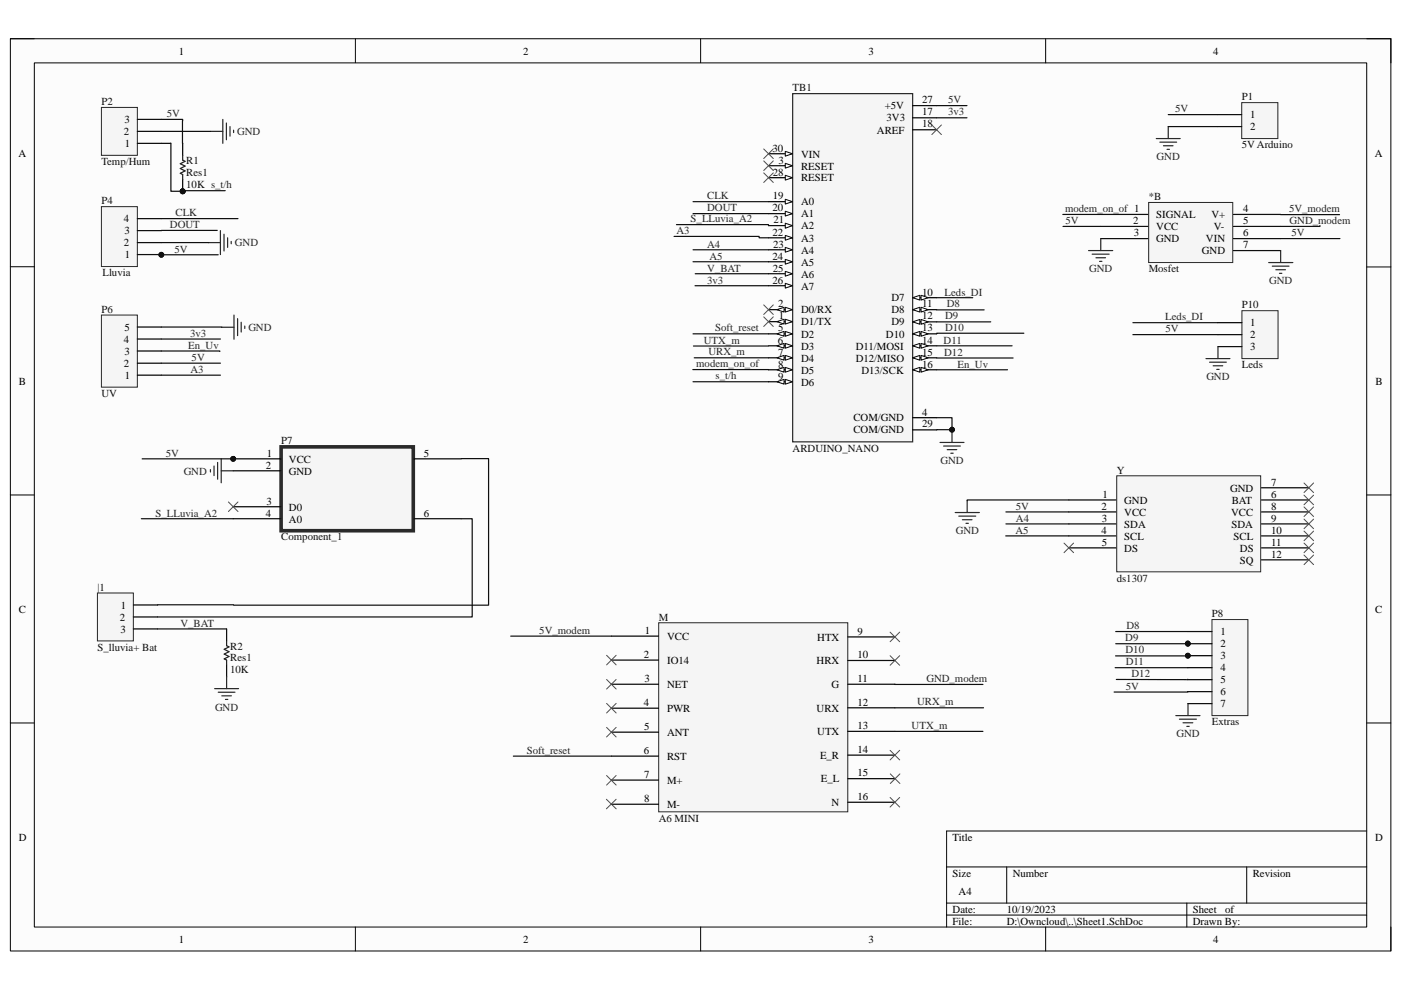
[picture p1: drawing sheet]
<svg xmlns="http://www.w3.org/2000/svg" width="297mm" height="210mm" viewBox="0 0 297 210" stroke-linecap="round" stroke-linejoin="round" font-family="sans-serif">
<path d="M2.2 8.2h292.7v193.4h-292.7z" fill-rule="evenodd" fill="#fcfcfc"/>
<path d="M2.2 8.2h292.7v193.4h-292.7z" fill="none" stroke="#000" stroke-width=".21"/>
<path d="M7.3 13.3h282.5v183.3h-282.5z" fill-rule="evenodd" fill="#fcfcfc"/>
<g fill="none" stroke="#000" stroke-width=".21">
<path d="M2.2 8.2h5.1M7.3 13.3h282.5v183.3h-282.5zM75.3 8.2v5.1M148.5 8.2v5.1M221.7 8.2v5.1M289.8 8.2h5.1v5.1M2.2 56.6h5.1M289.8 56.6h5.1M2.2 104.9h5.1M289.8 104.9h5.1M2.2 153.3h5.1M289.8 153.3h5.1"/>
<path d="M289.8 176.2h-89.1v20.4M75.3 196.6v5M148.5 196.6v5M200.7 183.8h89.1M200.7 191.5h89.1M200.7 194h89.1M213.4 183.8v7.7M221.7 196.6v5M251.6 191.5v5.1M264.3 183.8v7.7M294.9 196.6v5"/>
</g>
<path d="M168.1 19.9h25.4v73.8h-25.4z" fill-rule="evenodd" fill="#f5f5f5"/>
<path d="M168.1 19.9h25.4v73.8h-25.4z" fill="none" stroke="#262626" stroke-width=".25"/>
<path d="M162.9 32.6h5.1" fill="none" stroke="#000" stroke-width=".25"/>
<path d="M166.5 32.1l1.5 .5-1.5 .5z" fill="#fbfbfb"/>
<path d="M166.5 32.1l1.5 .5-1.5 .5z" fill="none" stroke="#000" stroke-width=".21"/>
<path d="M162.9 35.1h5.1" fill="none" stroke="#000" stroke-width=".25"/>
<path d="M166.5 34.6l1.5 .5-1.5 .5z" fill="#fbfbfb"/>
<path d="M166.5 34.6l1.5 .5-1.5 .5z" fill="none" stroke="#000" stroke-width=".21"/>
<path d="M162.9 37.7h5.1" fill="none" stroke="#000" stroke-width=".25"/>
<path d="M166.5 37.2l1.5 .5-1.5 .5z" fill="#fbfbfb"/>
<path d="M166.5 37.2l1.5 .5-1.5 .5z" fill="none" stroke="#000" stroke-width=".21"/>
<path d="M162.9 42.8h5.1" fill="none" stroke="#000" stroke-width=".25"/>
<path d="M166.5 42.2l1.5 .6-1.5 .5z" fill="#fbfbfb"/>
<path d="M166.5 42.2l1.5 .6-1.5 .5z" fill="none" stroke="#000" stroke-width=".21"/>
<path d="M162.9 45.3h5.1" fill="none" stroke="#000" stroke-width=".25"/>
<path d="M166.5 44.8l1.5 .5-1.5 .5z" fill="#fbfbfb"/>
<path d="M166.5 44.8l1.5 .5-1.5 .5z" fill="none" stroke="#000" stroke-width=".21"/>
<path d="M162.9 47.8h5.1" fill="none" stroke="#000" stroke-width=".25"/>
<path d="M166.5 47.3l1.5 .5-1.5 .6z" fill="#fbfbfb"/>
<path d="M166.5 47.3l1.5 .5-1.5 .6z" fill="none" stroke="#000" stroke-width=".21"/>
<path d="M162.9 50.4h5.1" fill="none" stroke="#000" stroke-width=".25"/>
<path d="M166.5 49.9l1.5 .5-1.5 .5z" fill="#fbfbfb"/>
<path d="M166.5 49.9l1.5 .5-1.5 .5z" fill="none" stroke="#000" stroke-width=".21"/>
<path d="M162.9 53h5.1" fill="none" stroke="#000" stroke-width=".25"/>
<path d="M166.5 52.5l1.5 .5-1.5 .5z" fill="#fbfbfb"/>
<path d="M166.5 52.5l1.5 .5-1.5 .5z" fill="none" stroke="#000" stroke-width=".21"/>
<path d="M162.9 55.5h5.1" fill="none" stroke="#000" stroke-width=".25"/>
<path d="M166.5 55l1.5 .5-1.5 .5z" fill="#fbfbfb"/>
<path d="M166.5 55l1.5 .5-1.5 .5z" fill="none" stroke="#000" stroke-width=".21"/>
<path d="M162.9 58h5.1" fill="none" stroke="#000" stroke-width=".25"/>
<path d="M166.5 57.5l1.5 .5-1.5 .5z" fill="#fbfbfb"/>
<path d="M166.5 57.5l1.5 .5-1.5 .5z" fill="none" stroke="#000" stroke-width=".21"/>
<path d="M162.9 60.6h5.1" fill="none" stroke="#000" stroke-width=".25"/>
<path d="M166.5 60.1l1.5 .5-1.5 .5z" fill="#fbfbfb"/>
<path d="M166.5 60.1l1.5 .5-1.5 .5z" fill="none" stroke="#000" stroke-width=".21"/>
<path d="M162.9 65.7h5.1" fill="none" stroke="#000" stroke-width=".25"/>
<path d="M166.5 65.2l1.5 .5-1.5 .5z" fill="#fbfbfb"/>
<path d="M166.5 65.2l1.5 .5-1.5 .5z" fill="none" stroke="#000" stroke-width=".21"/>
<path d="M164.7 65.7l1.5-.5v1z" fill="#fbfbfb"/>
<path d="M164.7 65.7l1.5-.5v1z" fill="none" stroke="#000" stroke-width=".21"/>
<path d="M162.9 68.2h5.1" fill="none" stroke="#000" stroke-width=".25"/>
<path d="M166.5 67.7l1.5 .5-1.5 .5z" fill="#fbfbfb"/>
<path d="M166.5 67.7l1.5 .5-1.5 .5z" fill="none" stroke="#000" stroke-width=".21"/>
<path d="M164.7 68.2l1.5-.5v1z" fill="#fbfbfb"/>
<path d="M164.7 68.2l1.5-.5v1z" fill="none" stroke="#000" stroke-width=".21"/>
<path d="M162.9 70.8h5.1" fill="none" stroke="#000" stroke-width=".25"/>
<path d="M166.5 70.3l1.5 .5-1.5 .5z" fill="#fbfbfb"/>
<path d="M166.5 70.3l1.5 .5-1.5 .5z" fill="none" stroke="#000" stroke-width=".21"/>
<path d="M164.7 70.8l1.5-.5v1z" fill="#fbfbfb"/>
<path d="M164.7 70.8l1.5-.5v1z" fill="none" stroke="#000" stroke-width=".21"/>
<path d="M162.9 73.3h5.1" fill="none" stroke="#000" stroke-width=".25"/>
<path d="M166.5 72.8l1.5 .5-1.5 .5z" fill="#fbfbfb"/>
<path d="M166.5 72.8l1.5 .5-1.5 .5z" fill="none" stroke="#000" stroke-width=".21"/>
<path d="M164.7 73.3l1.5-.5v1z" fill="#fbfbfb"/>
<path d="M164.7 73.3l1.5-.5v1z" fill="none" stroke="#000" stroke-width=".21"/>
<path d="M162.9 75.9h5.1" fill="none" stroke="#000" stroke-width=".25"/>
<path d="M166.5 75.4l1.5 .5-1.5 .5z" fill="#fbfbfb"/>
<path d="M166.5 75.4l1.5 .5-1.5 .5z" fill="none" stroke="#000" stroke-width=".21"/>
<path d="M164.7 75.9l1.5-.5v1z" fill="#fbfbfb"/>
<path d="M164.7 75.9l1.5-.5v1z" fill="none" stroke="#000" stroke-width=".21"/>
<path d="M162.9 78.4h5.1" fill="none" stroke="#000" stroke-width=".25"/>
<path d="M166.5 77.9l1.5 .5-1.5 .5z" fill="#fbfbfb"/>
<path d="M166.5 77.9l1.5 .5-1.5 .5z" fill="none" stroke="#000" stroke-width=".21"/>
<path d="M164.7 78.4l1.5-.5v1z" fill="#fbfbfb"/>
<path d="M164.7 78.4l1.5-.5v1z" fill="none" stroke="#000" stroke-width=".21"/>
<path d="M162.9 80.9h5.1" fill="none" stroke="#000" stroke-width=".25"/>
<path d="M166.5 80.4l1.5 .5-1.5 .5z" fill="#fbfbfb"/>
<path d="M166.5 80.4l1.5 .5-1.5 .5z" fill="none" stroke="#000" stroke-width=".21"/>
<path d="M164.7 80.9l1.5-.5v1z" fill="#fbfbfb"/>
<path d="M164.7 80.9l1.5-.5v1z" fill="none" stroke="#000" stroke-width=".21"/>
<path d="M193.5 22.4h5.1M193.5 25h5.1M193.5 27.5h5.1M193.5 63.1h5.1" fill="none" stroke="#000" stroke-width=".25"/>
<path d="M193.5 63.1l1.5-.5v1z" fill="#fbfbfb"/>
<path d="M193.5 63.1l1.5-.5v1z" fill="none" stroke="#000" stroke-width=".21"/>
<path d="M195.3 62.6l1.5 .5-1.5 .5z" fill="#fbfbfb"/>
<path d="M195.3 62.6l1.5 .5-1.5 .5z" fill="none" stroke="#000" stroke-width=".21"/>
<path d="M193.5 65.7h5.1" fill="none" stroke="#000" stroke-width=".25"/>
<path d="M193.5 65.7l1.5-.5v1z" fill="#fbfbfb"/>
<path d="M193.5 65.7l1.5-.5v1z" fill="none" stroke="#000" stroke-width=".21"/>
<path d="M195.3 65.2l1.5 .5-1.5 .5z" fill="#fbfbfb"/>
<path d="M195.3 65.2l1.5 .5-1.5 .5z" fill="none" stroke="#000" stroke-width=".21"/>
<path d="M193.5 68.2h5.1" fill="none" stroke="#000" stroke-width=".25"/>
<path d="M193.5 68.2l1.5-.5v1z" fill="#fbfbfb"/>
<path d="M193.5 68.2l1.5-.5v1z" fill="none" stroke="#000" stroke-width=".21"/>
<path d="M195.3 67.7l1.5 .5-1.5 .5z" fill="#fbfbfb"/>
<path d="M195.3 67.7l1.5 .5-1.5 .5z" fill="none" stroke="#000" stroke-width=".21"/>
<path d="M193.5 70.8h5.1" fill="none" stroke="#000" stroke-width=".25"/>
<path d="M193.5 70.8l1.5-.5v1z" fill="#fbfbfb"/>
<path d="M193.5 70.8l1.5-.5v1z" fill="none" stroke="#000" stroke-width=".21"/>
<path d="M195.3 70.3l1.5 .5-1.5 .5z" fill="#fbfbfb"/>
<path d="M195.3 70.3l1.5 .5-1.5 .5z" fill="none" stroke="#000" stroke-width=".21"/>
<path d="M193.5 73.3h5.1" fill="none" stroke="#000" stroke-width=".25"/>
<path d="M193.5 73.3l1.5-.5v1z" fill="#fbfbfb"/>
<path d="M193.5 73.3l1.5-.5v1z" fill="none" stroke="#000" stroke-width=".21"/>
<path d="M195.3 72.8l1.5 .5-1.5 .5z" fill="#fbfbfb"/>
<path d="M195.3 72.8l1.5 .5-1.5 .5z" fill="none" stroke="#000" stroke-width=".21"/>
<path d="M193.5 75.9h5.1" fill="none" stroke="#000" stroke-width=".25"/>
<path d="M193.5 75.9l1.5-.5v1z" fill="#fbfbfb"/>
<path d="M193.5 75.9l1.5-.5v1z" fill="none" stroke="#000" stroke-width=".21"/>
<path d="M195.3 75.4l1.5 .5-1.5 .5z" fill="#fbfbfb"/>
<path d="M195.3 75.4l1.5 .5-1.5 .5z" fill="none" stroke="#000" stroke-width=".21"/>
<path d="M193.5 78.4h5.1" fill="none" stroke="#000" stroke-width=".25"/>
<path d="M193.5 78.4l1.5-.5v1z" fill="#fbfbfb"/>
<path d="M193.5 78.4l1.5-.5v1z" fill="none" stroke="#000" stroke-width=".21"/>
<path d="M195.3 77.9l1.5 .5-1.5 .5z" fill="#fbfbfb"/>
<path d="M195.3 77.9l1.5 .5-1.5 .5z" fill="none" stroke="#000" stroke-width=".21"/>
<path d="M193.5 88.6h5.1M193.5 91.1h5.1" fill="none" stroke="#000" stroke-width=".25"/>
<path d="M21.5 22.8h7.6v10.1h-7.6z" fill-rule="evenodd" fill="#f5f5f5"/>
<path d="M21.5 22.8h7.6v10.1h-7.6z" fill="none" stroke="#262626" stroke-width=".21"/>
<path d="M29.1 30.4h5.1M29.1 27.9h5.1M29.1 25.3h5.1" fill="none" stroke="#000" stroke-width=".26"/>
<path d="M21.5 43.8h7.6v12.7h-7.6z" fill-rule="evenodd" fill="#f5f5f5"/>
<path d="M21.5 43.8h7.6v12.7h-7.6z" fill="none" stroke="#262626" stroke-width=".21"/>
<path d="M29.1 54h5.1M29.1 51.4h5.1M29.1 48.9h5.1M29.1 46.4h5.1" fill="none" stroke="#000" stroke-width=".26"/>
<path d="M21.5 66.8h7.6v15.3h-7.6z" fill-rule="evenodd" fill="#f5f5f5"/>
<path d="M21.5 66.8h7.6v15.3h-7.6z" fill="none" stroke="#262626" stroke-width=".21"/>
<path d="M29.1 79.5h5.1M29.1 77h5.1M29.1 74.4h5.1M29.1 71.9h5.1M29.1 69.3h5.1" fill="none" stroke="#000" stroke-width=".26"/>
<path d="M263.3 21.8h7.6v7.6h-7.6z" fill-rule="evenodd" fill="#f5f5f5"/>
<path d="M263.3 21.8h7.6v7.6h-7.6z" fill="none" stroke="#262626" stroke-width=".21"/>
<path d="M258.2 24.3h5.1M258.2 26.8h5.1" fill="none" stroke="#000" stroke-width=".25"/>
<circle cx="38.7" cy="40.6" r=".5" fill="#0e0e0e"/>
<circle cx="38.7" cy="40.6" r=".5" fill="none" stroke="#0e0e0e" stroke-width=".21"/>
<path d="M38.7 30.4v2.5M38.7 38v2.6" fill="none" stroke="#000" stroke-width=".26"/>
<circle cx="38.7" cy="40.6" r=".5" fill="#0e0e0e"/>
<circle cx="38.7" cy="40.6" r=".5" fill="none" stroke="#0e0e0e" stroke-width=".21"/>
<path d="M38.7 32.9v1.1l.5 .2-1 .5 1 .5-1 .5 1 .5-1 .5 .5 .3v1" fill="none" stroke="#1c1c1c" stroke-width=".26"/>
<path d="M161.9 34.1l2.1 2.1M161.9 36.7l2.1 2M161.9 31.6l2.1 2M164 34.1l-2.1 2.1M164 36.7l-2.1 2M164 31.6l-2.1 2M197.6 26.5l2 2M199.6 26.5l-2 2" fill="none" stroke="#4c4c4c" stroke-width=".21"/>
<path d="M245.1 29.4h5.1M245.9 30.1h3.6M246.7 30.9h2M247.4 31.7h.5M247.7 26.8v2.6M199.3 93.8h5.1M200.1 94.6h3.5M200.8 95.3h2.1M201.6 96.1h.5M201.8 91.3v2.5" fill="none" stroke="#262626" stroke-width=".25"/>
<path d="M44.7 27.9h2.5M47.2 25.3v5.1M48 26.1v3.5M48.8 26.8v2.1M49.5 27.6v.5M47 69.4h2.6M49.6 66.8v5.1M50.4 67.6v3.6M51.1 68.3v2.1M51.9 69.1v.5" fill="none" stroke="#262626" stroke-width=".26"/>
<path d="M263.3 65.9h7.7v10.1h-7.7z" fill-rule="evenodd" fill="#f5f5f5"/>
<path d="M263.3 65.9h7.7v10.1h-7.7z" fill="none" stroke="#262626" stroke-width=".21"/>
<path d="M258.2 68.4h5.1M258.2 71h5.1M258.2 73.5h5.1" fill="none" stroke="#000" stroke-width=".25"/>
<path d="M255.7 76h5.1M256.5 76.8h3.5M257.2 77.6h2M258 78.3h.5M258.2 73.5v2.5" fill="none" stroke="#262626" stroke-width=".25"/>
<path d="M161.9 67.2l2.1 2M161.9 64.6l2.1 2.1M164 67.2l-2.1 2M164 64.6l-2.1 2.1" fill="none" stroke="#4c4c4c" stroke-width=".21"/>
<circle cx="49.4" cy="97.3" r=".51" fill="#0e0e0e"/>
<circle cx="49.4" cy="97.3" r=".51" fill="none" stroke="#0e0e0e" stroke-width=".21"/>
<path d="M59.6 94.7h28v17.8h-28z" fill-rule="evenodd" fill="#f5f5f5"/>
<path d="M59.6 94.7h28v17.8h-28z" fill="none" stroke="#262626" stroke-width=".76"/>
<path d="M49.4 97.3h10.1" fill="none" stroke="#000" stroke-width=".25"/>
<circle cx="49.4" cy="97.3" r=".51" fill="#0e0e0e"/>
<circle cx="49.4" cy="97.3" r=".51" fill="none" stroke="#0e0e0e" stroke-width=".21"/>
<path d="M49.4 99.8h10.1M87.8 97.3h10M49.4 110h10.1M49.4 107.4h10.1M87.8 110h10" fill="none" stroke="#000" stroke-width=".25"/>
<path d="M44.6 99.6v.5M45.4 98.8v2M46.1 98v3.6M46.9 97.3v5.1M46.9 99.8h2.5" fill="none" stroke="#262626" stroke-width=".25"/>
<path d="M20.7 125.7h7.6v10.2h-7.6z" fill-rule="evenodd" fill="#f5f5f5"/>
<path d="M20.7 125.7h7.6v10.2h-7.6z" fill="none" stroke="#262626" stroke-width=".21"/>
<path d="M28.3 128.3h5.1M28.3 130.8h5.1M28.3 133.3h5.1" fill="none" stroke="#000" stroke-width=".25"/>
<path d="M139.7 132h40v40.1h-40z" fill-rule="evenodd" fill="#f5f5f5"/>
<path d="M139.7 132h40v40.1h-40z" fill="none" stroke="#262626" stroke-width=".21"/>
<g fill="none" stroke="#000" stroke-width=".25">
<path d="M129.6 134.9h10M129.6 140h10M179.7 135h10M129.6 145.1h10M129.6 150.2h10M129.6 155.2h10M179.7 145.1h10M179.7 140h10M179.7 150.1h10M179.7 155.1h10M129.6 160.3h10M129.6 165.4h10"/>
<path d="M129.6 170.5h10M179.7 160.1h10M179.7 165.1h10M179.7 170.1h10"/>
</g>
<g fill="none" stroke="#4c4c4c" stroke-width=".21">
<path d="M128.6 138.9l2 2.1M130.6 138.9l-2 2.1M188.7 134l2.1 2.1M188.7 139l2.1 2.1M190.8 134l-2.1 2.1M190.8 139l-2.1 2.1M128.6 144.1l2 2M128.6 149.1l2 2.1M128.6 154.2l2 2.1M130.6 144.1l-2 2M130.6 149.1l-2 2.1M130.6 154.2l-2 2.1"/>
<path d="M188.7 159.1l2.1 2M190.8 159.1l-2.1 2M128.6 169.5l2 2M128.6 164.4l2 2.1M130.6 164.4l-2 2.1M130.6 169.5l-2 2M188.7 169.1l2.1 2M188.8 164.1l2 2M190.8 169.1l-2.1 2M190.8 164.1l-2 2"/>
</g>
<path d="M243.5 42.9h17.9v12.8h-17.9z" fill-rule="evenodd" fill="#f5f5f5"/>
<path d="M243.5 42.9h17.9v12.8h-17.9z" fill="none" stroke="#262626" stroke-width=".21"/>
<path d="M233.4 45.5h10M233.4 48h10M233.4 50.6h10M261.5 45.5h10M261.5 48h10M261.5 50.6h10M261.5 53.1h10" fill="none" stroke="#000" stroke-width=".25"/>
<path d="M230.8 53.1h5.1M231.6 53.9h3.6M232.4 54.7h2M233.1 55.4h.5M233.4 50.6v2.5M269 55.7h5.1M269.7 56.4h3.6M270.5 57.2h2M271.3 58h.5M271.5 53.1v2.6" fill="none" stroke="#262626" stroke-width=".25"/>
<path d="M236.8 100.9h30.5v20.3h-30.5z" fill-rule="evenodd" fill="#f5f5f5"/>
<path d="M236.8 100.9h30.5v20.3h-30.5z" fill="none" stroke="#262626" stroke-width=".21"/>
<g fill="none" stroke="#000" stroke-width=".25">
<path d="M226.6 106h10M226.6 108.5h10M226.6 111.1h10M226.6 113.6h10M226.6 116.2h10M267.5 106h10M267.5 108.5h10M267.5 111.1h10M267.5 113.6h10M267.5 116.2h10M267.5 103.4h10M267.5 118.7h10"/>
<path d="M48 133.3v2.6M48 141v2.5"/>
</g>
<g fill="none" stroke="#4c4c4c" stroke-width=".21">
<path d="M48.4 106.4l2.1 2.1M50.5 106.4l-2.1 2.1M225.6 115.1l2 2.1M227.6 115.1l-2 2.1M276.5 102.4l2 2M276.5 105l2 2M276.5 107.5l2 2M276.5 110.1l2 2M276.5 112.6l2 2M276.5 115.1l2 2.1M276.5 117.7l2 2M278.5 102.4l-2 2"/>
<path d="M278.5 105l-2 2M278.5 107.5l-2 2M278.5 110.1l-2 2M278.5 112.6l-2 2M278.5 115.1l-2 2.1M278.5 117.7l-2 2"/>
</g>
<path d="M202.5 108.7h5.1M203.3 109.4h3.6M204 110.2h2.1M204.8 111h.5M205.1 106.1v2.6M45.5 146h5.1M46.3 146.8h3.5M47 147.5h2.1M47.8 148.3h.5M48 143.5v2.5" fill="none" stroke="#262626" stroke-width=".25"/>
<path d="M44.2 51.4h2.5M46.7 48.9v5.1M47.5 49.7v3.5M48.3 50.4v2.1M49 51.2v.5" fill="none" stroke="#262626" stroke-width=".26"/>
<path d="M48 135.9v1l.6 .3-1.1 .5 1.1 .5-1.1 .5 1.1 .5-1.1 .5 .5 .3v1" fill="none" stroke="#1c1c1c" stroke-width=".25"/>
<circle cx="251.8" cy="136.5" r=".52" fill="#0e0e0e"/>
<circle cx="251.8" cy="136.5" r=".52" fill="none" stroke="#0e0e0e" stroke-width=".21"/>
<circle cx="251.8" cy="139" r=".51" fill="#0e0e0e"/>
<circle cx="251.8" cy="139" r=".51" fill="none" stroke="#0e0e0e" stroke-width=".21"/>
<path d="M257 131.4h7.6v20.3h-7.6z" fill-rule="evenodd" fill="#f5f5f5"/>
<path d="M257 131.4h7.6v20.3h-7.6z" fill="none" stroke="#262626" stroke-width=".21"/>
<path d="M251.8 133.9h5.2M251.8 136.5h5.2" fill="none" stroke="#000" stroke-width=".25"/>
<circle cx="251.8" cy="136.5" r=".52" fill="#0e0e0e"/>
<circle cx="251.8" cy="136.5" r=".52" fill="none" stroke="#0e0e0e" stroke-width=".21"/>
<path d="M251.8 139h5.2" fill="none" stroke="#000" stroke-width=".25"/>
<circle cx="251.8" cy="139" r=".51" fill="#0e0e0e"/>
<circle cx="251.8" cy="139" r=".51" fill="none" stroke="#0e0e0e" stroke-width=".21"/>
<path d="M251.8 141.6h5.2M251.8 144.1h5.2M251.8 146.6h5.2M251.8 149.2h5.2" fill="none" stroke="#000" stroke-width=".25"/>
<path d="M249.3 151.7h5.1M250.1 152.5h3.6M250.8 153.2h2.1M251.6 154h.5M251.9 149.2v2.5" fill="none" stroke="#262626" stroke-width=".25"/>
<path d="M198.6 22.4h6.4M198.6 25h6.4M247.7 24.3h10.5M247.7 26.8h10.5M146.9 42.8h16M146.9 45.3h16M146.9 70.8h16" fill="none" stroke="#0e0e0e" stroke-width=".25"/>
<path d="M34.2 51.4h10M47.7 40.4h-9v.2M34.2 69.3l12.8 .1M34.2 74.4l12.4 .1M34.2 71.9h12.5M34.2 77h12.5M34.2 79.5h12.5" fill="none" stroke="#0e0e0e" stroke-width=".26"/>
<circle cx="38.7" cy="40.6" r=".5" fill="#0e0e0e"/>
<circle cx="38.7" cy="40.6" r=".5" fill="none" stroke="#0e0e0e" stroke-width=".21"/>
<g fill="none" stroke="#0e0e0e" stroke-width=".25">
<path d="M142.9 50.1h18v.3h2M143.4 47.6h19.5v.2M146.9 55.5h16M146.9 53h16M147.4 58h15.5M225.3 45.5h8M225.4 48h7.9M271.5 50.6h12.6M271.5 45.5h12.5M279.9 47.8v.2h-8.3M198.6 68.2h11.5M198.6 78.4h15"/>
<path d="M217.1 70.7h-18.5v.1M240.2 68.4h18M240.2 71h18M30.1 97.3h19.4M146.9 80.9h16M30 110h19.4M97.8 110h2.3v20.8h-66.7M213.2 113.6h13.4M213.3 108.5h13.3M213.3 111.1h13.3M226.6 106h-21.5v.1M49.5 128.2l-16.1 .1"/>
<path d="M108.3 134.9h21.3M189.7 145.1h18.7M189.7 150.1h18.8M189.7 155.1h18.7"/>
</g>
<path d="M34.2 54h12.1" fill="none" stroke="#0e0e0e" stroke-width=".26"/>
<circle cx="34.2" cy="54" r=".51" fill="#0e0e0e"/>
<circle cx="34.2" cy="54" r=".51" fill="none" stroke="#0e0e0e" stroke-width=".21"/>
<path d="M34.2 54h.1" fill="none" stroke="#0e0e0e" stroke-width=".26"/>
<circle cx="34.2" cy="54" r=".51" fill="#0e0e0e"/>
<circle cx="34.2" cy="54" r=".51" fill="none" stroke="#0e0e0e" stroke-width=".21"/>
<path d="M36.2 30.4v10.2h2.5M34.2 46.4h16.3M46.1 48.9h-11.9" fill="none" stroke="#0e0e0e" stroke-width=".26"/>
<circle cx="38.7" cy="40.6" r=".5" fill="#0e0e0e"/>
<circle cx="38.7" cy="40.6" r=".5" fill="none" stroke="#0e0e0e" stroke-width=".21"/>
<path d="M34.2 25.3h4.5v.3M34.2 30.4h2M34.2 27.9h10.5M38.7 25.6v4.8" fill="none" stroke="#0e0e0e" stroke-width=".26"/>
<path d="M97.8 97.2h5.8v31.1h-54.1M198.6 88.6h3.2v2.5M33.4 133.3h14.6" fill="none" stroke="#0e0e0e" stroke-width=".25"/>
<circle cx="201.8" cy="91.1" r=".51" fill="#0e0e0e"/>
<circle cx="201.8" cy="91.1" r=".51" fill="none" stroke="#0e0e0e" stroke-width=".21"/>
<path d="M198.6 91.1h3.2v.2" fill="none" stroke="#0e0e0e" stroke-width=".25"/>
<circle cx="201.8" cy="91.1" r=".51" fill="#0e0e0e"/>
<circle cx="201.8" cy="91.1" r=".51" fill="none" stroke="#0e0e0e" stroke-width=".21"/>
<g fill="none" stroke="#0e0e0e" stroke-width=".25">
<path d="M146.9 78.4h16M147 73.4h15.9M147.2 75.9h15.8M147.4 60.6h15.5M198.6 75.9h16.2M198.6 63.1h7.6M198.6 65.7h10.1M198.6 73.3h16M236.5 139.1h15.4M236.6 136.5h15.3M236.6 133.9h15.2M236.4 141.6h15.5"/>
<path d="M251.8 146.6l-15.6 .1M251.8 144l-15.1 .1M108.8 160.3h20.8"/>
</g>
<g font-size="2.3">
<text x="37.9" y="11.6">1</text>
<text x="110.9" y="11.6">2</text>
<text x="184.1" y="11.6">3</text>
<text x="257.2" y="11.6">4</text>
<text x="187.6" y="23.2">+5V</text>
<text x="195.5" y="21.9">27</text>
<text x="26.3" y="28.7">2</text>
<text x="26.4" y="26.1">3</text>
<text x="185.9" y="28.3">AREF</text>
<text x="188" y="25.7">3V3</text>
<text x="195.5" y="27">18</text>
<text x="195.5" y="24.5">17</text>
<text x="265.1" y="25.1">1</text>
<text x="265.1" y="27.6">2</text>
<text x="3.9" y="33.2">A</text>
<text x="26.5" y="31.2">1</text>
<text x="163.8" y="32.1">30</text>
<text x="165.1" y="34.7">3</text>
<text x="169.8" y="33.4">VIN</text>
<text x="169.8" y="35.9">RESET</text>
<text x="291.5" y="33.2">A</text>
<text x="163.8" y="37.2">28</text>
<text x="169.8" y="38.5">RESET</text>
<text x="26.3" y="47.2">4</text>
<text x="163.8" y="44.8">20</text>
<text x="163.8" y="42.3">19</text>
<text x="164" y="47.4">21</text>
<text x="169.8" y="43.6">A0</text>
<text x="169.8" y="46.1">A1</text>
<text x="240.3" y="47.5">2</text>
<text x="245.1" y="46.3">SIGNAL</text>
<text x="256.8" y="46.3">V+</text>
<text x="263.6" y="47.5">5</text>
<text x="263.6" y="45">4</text>
<text x="26.3" y="52.2">2</text>
<text x="26.4" y="49.7">3</text>
<text x="163.8" y="50">22</text>
<text x="163.9" y="52.5">23</text>
<text x="169.8" y="48.6">A2</text>
<text x="169.8" y="51.2">A3</text>
<text x="169.8" y="53.8">A4</text>
<text x="240.4" y="50.1">3</text>
<text x="245.1" y="48.8">VCC</text>
<text x="245.1" y="51.4">GND</text>
<text x="254.8" y="53.9">GND</text>
<text x="255.7" y="51.4">VIN</text>
<text x="257.4" y="48.8">V-</text>
<text x="263.6" y="50.1">6</text>
<text x="263.6" y="52.6">7</text>
<text x="26.5" y="54.8">1</text>
<text x="163.8" y="55">24</text>
<text x="163.9" y="57.6">25</text>
<text x="169.8" y="56.3">A5</text>
<text x="169.8" y="58.8">A6</text>
<text x="163.8" y="60.1">26</text>
<text x="165" y="65.2">2</text>
<text x="169.8" y="61.4">A7</text>
<text x="189" y="63.9">D7</text>
<text x="195.5" y="62.7">10</text>
<text x="195.5" y="65.2">11</text>
<text x="26.4" y="70.1">5</text>
<text x="165" y="70.3">5</text>
<text x="165.1" y="67.7">1</text>
<text x="169.8" y="66.5">D0/RX</text>
<text x="169.8" y="69">D1/TX</text>
<text x="169.8" y="71.6">D2</text>
<text x="187.8" y="71.6">D10</text>
<text x="189" y="66.5">D8</text>
<text x="189" y="69">D9</text>
<text x="195.5" y="67.7">12</text>
<text x="195.5" y="70.3">13</text>
<text x="265.1" y="69.2">1</text>
<text x="265.1" y="71.8">2</text>
<text x="26.3" y="77.8">2</text>
<text x="26.3" y="72.7">4</text>
<text x="26.4" y="75.2">3</text>
<text x="164.9" y="72.9">6</text>
<text x="165" y="75.4">7</text>
<text x="165" y="77.9">8</text>
<text x="169.8" y="74.1">D3</text>
<text x="169.8" y="76.7">D4</text>
<text x="181.4" y="74.1">D11/MOSI</text>
<text x="181.4" y="76.7">D12/MISO</text>
<text x="195.5" y="72.9">14</text>
<text x="195.5" y="75.4">15</text>
<text x="195.5" y="77.9">16</text>
<text x="265.1" y="74.3">3</text>
<text x="4" y="81.5">B</text>
<text x="26.5" y="80.3">1</text>
<text x="165" y="80.5">9</text>
<text x="169.8" y="79.2">D5</text>
<text x="169.8" y="81.7">D6</text>
<text x="182.6" y="79.2">D13/SCK</text>
<text x="291.6" y="81.5">B</text>
<text x="180.9" y="89.4">COM/GND</text>
<text x="195.5" y="88.1">4</text>
<text x="180.9" y="91.9">COM/GND</text>
<text x="195.5" y="90.6">29</text>
<text x="56.4" y="99.4">2</text>
<text x="56.6" y="96.8">1</text>
<text x="61.3" y="98.1">VCC</text>
<text x="61.3" y="100.6">GND</text>
<text x="89.8" y="96.8">5</text>
<text x="56.5" y="107">3</text>
<text x="233.7" y="105.5">1</text>
<text x="238.4" y="106.8">GND</text>
<text x="260.8" y="104.2">GND</text>
<text x="261.2" y="106.8">BAT</text>
<text x="269.5" y="103">7</text>
<text x="269.5" y="105.5">6</text>
<text x="56.3" y="109.5">4</text>
<text x="61.3" y="110.8">A0</text>
<text x="61.3" y="108.2">D0</text>
<text x="89.8" y="109.5">6</text>
<text x="233.5" y="108.1">2</text>
<text x="233.5" y="113.2">4</text>
<text x="233.6" y="110.6">3</text>
<text x="238.4" y="109.3">VCC</text>
<text x="238.4" y="111.9">SDA</text>
<text x="261" y="109.3">VCC</text>
<text x="261.1" y="111.9">SDA</text>
<text x="269.5" y="110.6">9</text>
<text x="269.5" y="108.1">8</text>
<text x="269.5" y="113.2">10</text>
<text x="233.6" y="115.7">5</text>
<text x="238.4" y="114.4">SCL</text>
<text x="238.4" y="117">DS</text>
<text x="261.5" y="114.4">SCL</text>
<text x="262.8" y="119.5">SQ</text>
<text x="262.9" y="117">DS</text>
<text x="269.5" y="115.7">11</text>
<text x="269.5" y="118.2">12</text>
<text x="4" y="129.9">C</text>
<text x="25.4" y="131.6">2</text>
<text x="25.7" y="129.1">1</text>
<text x="291.6" y="129.9">C</text>
<text x="25.6" y="134.2">3</text>
<text x="136.7" y="134.4">1</text>
<text x="141.4" y="135.7">VCC</text>
<text x="173.3" y="135.8">HTX</text>
<text x="181.8" y="134.6">9</text>
<text x="258.7" y="134.7">1</text>
<text x="258.7" y="137.2">2</text>
<text x="136.5" y="139.5">2</text>
<text x="141.4" y="140.8">IO14</text>
<text x="173.1" y="140.8">HRX</text>
<text x="181.8" y="139.6">10</text>
<text x="258.7" y="139.8">3</text>
<text x="258.7" y="142.4">4</text>
<text x="136.5" y="149.7">4</text>
<text x="136.6" y="144.6">3</text>
<text x="141.4" y="145.9">NET</text>
<text x="176.3" y="145.9">G</text>
<text x="181.8" y="144.6">11</text>
<text x="181.8" y="149.6">12</text>
<text x="258.7" y="144.9">5</text>
<text x="258.7" y="147.4">6</text>
<text x="258.7" y="150">7</text>
<text x="136.6" y="154.8">5</text>
<text x="141.4" y="151">PWR</text>
<text x="173.1" y="150.9">URX</text>
<text x="173.3" y="155.9">UTX</text>
<text x="181.8" y="154.6">13</text>
<text x="136.5" y="159.9">6</text>
<text x="141.4" y="156">ANT</text>
<text x="141.4" y="161.1">RST</text>
<text x="173.9" y="160.9">E_R</text>
<text x="181.8" y="159.6">14</text>
<text x="136.6" y="164.9">7</text>
<text x="141.4" y="166.2">M+</text>
<text x="174" y="165.9">E_L</text>
<text x="181.8" y="164.6">15</text>
<text x="136.6" y="170.1">8</text>
<text x="141.4" y="171.3">M-</text>
<text x="176.3" y="170.9">N</text>
<text x="181.8" y="169.6">16</text>
<text x="4" y="178.3">D</text>
<text x="202" y="178.3">Title</text>
<text x="291.5" y="178.3">D</text>
<text x="202" y="185.9">Size</text>
<text x="214.7" y="185.9">Number</text>
<text x="265.6" y="185.9">Revision</text>
<text x="203.2" y="189.7">A4</text>
<text x="202" y="193.5">Date:</text>
<text x="202" y="196.1">File:</text>
<text x="213.4" y="196.1">D:\Owncloud\..\Sheet1.SchDoc</text>
<text x="213.4" y="193.5">10/19/2023</text>
<text x="252.9" y="193.5">Sheet</text>
<text x="252.9" y="196.1">Drawn By:</text>
<text x="259.8" y="193.5">of</text>
<text x="37.9" y="199.9">1</text>
<text x="110.9" y="199.9">2</text>
<text x="184.1" y="199.9">3</text>
<text x="257.2" y="199.9">4</text>
</g>
<g font-size="2.3" fill="#0e0e0e">
<text x="21.5" y="22.3">P2</text>
<text x="168.1" y="19.4">TB1</text>
<text x="263.3" y="21.3">P1</text>
<text x="21.5" y="35">Temp/Hum</text>
<text x="39.5" y="34.8">R1</text>
<text x="263.3" y="31.5">5V Arduino</text>
<text x="39.5" y="39.8">10K s_t/h</text>
<text x="39.5" y="37.3">Res1</text>
<text x="21.5" y="43.3">P4</text>
<text x="243.5" y="42.5">*B</text>
<text x="21.7" y="58.5">Lluvia</text>
<text x="243.5" y="57.7">Mosfet</text>
<text x="263.3" y="65.4">P10</text>
<text x="21.5" y="66.3">P6</text>
<text x="263.3" y="78.1">Leds</text>
<text x="21.5" y="84.2">UV</text>
<text x="59.6" y="94.2">P7</text>
<text x="168.1" y="95.8">ARDUINO_NANO</text>
<text x="236.8" y="100.4">Y</text>
<text x="59.6" y="114.6">Component_1</text>
<text x="20.7" y="125.2">|1</text>
<text x="236.8" y="123.3">ds1307</text>
<text x="139.7" y="131.6">M</text>
<text x="257" y="130.9">P8</text>
<text x="20.7" y="138">S_lluvia+ Bat</text>
<text x="48.8" y="137.7">R2</text>
<text x="48.8" y="142.8">10K</text>
<text x="48.8" y="140.3">Res1</text>
<text x="257" y="153.8">Extras</text>
<text x="139.7" y="174.2">A6 MINI</text>
</g>
<g font-size="2.3" fill="#262626">
<text x="201" y="21.9">5V</text>
<text x="249.2" y="23.8">5V</text>
<text x="35.4" y="24.8">5V</text>
<text x="50.3" y="28.7">GND</text>
<text x="201" y="24.5">3v3</text>
<text x="245.2" y="34">GND</text>
<text x="37.2" y="45.8">CLK</text>
<text x="146.4" y="47.2">S_LLuvia_A2</text>
<text x="149.9" y="42.3">CLK</text>
<text x="149.9" y="44.8">DOUT</text>
<text x="225.8" y="45">modem_on_of 1</text>
<text x="225.9" y="47.6">5V</text>
<text x="273.3" y="45">5V_modem</text>
<text x="273.4" y="47.5">GND_modem</text>
<text x="36" y="48.4">DOUT</text>
<text x="37" y="53.6">5V</text>
<text x="49.8" y="52.2">GND</text>
<text x="143.4" y="49.7">A3</text>
<text x="149.9" y="52.5">A4</text>
<text x="273.8" y="50.1">5V</text>
<text x="149.9" y="57.6">V_BAT</text>
<text x="150.4" y="55">A5</text>
<text x="230.9" y="57.7">GND</text>
<text x="149.9" y="60.1">3v3</text>
<text x="200.3" y="62.7">Leds_DI</text>
<text x="200.7" y="65.2">D8</text>
<text x="269.1" y="60.3">GND</text>
<text x="40.3" y="71.4">3v3</text>
<text x="52.7" y="70.2">GND</text>
<text x="151.6" y="70.3">Soft_reset</text>
<text x="200.4" y="67.7">D9</text>
<text x="200.4" y="70.2">D10</text>
<text x="247.1" y="67.9">Leds_DI</text>
<text x="247.1" y="70.5">5V</text>
<text x="39.9" y="74">En_Uv</text>
<text x="40.6" y="76.5">5V</text>
<text x="147.6" y="77.9">modem_on_of</text>
<text x="149.2" y="72.9">UTX_m</text>
<text x="150.2" y="75.4">URX_m</text>
<text x="200.1" y="72.9">D11</text>
<text x="200.2" y="75.4">D12</text>
<text x="203" y="77.9">En_Uv</text>
<text x="40.4" y="79.1">A3</text>
<text x="151.7" y="80.4">s_t/h</text>
<text x="255.8" y="80.6">GND</text>
<text x="35.2" y="96.8">5V</text>
<text x="38.9" y="100.6">GND</text>
<text x="199.4" y="98.4">GND</text>
<text x="33" y="109.5">S_LLuvia_A2</text>
<text x="202.6" y="113.3">GND</text>
<text x="215.3" y="113.1">A5</text>
<text x="215.3" y="108.1">5V</text>
<text x="215.4" y="110.6">A4</text>
<text x="38.3" y="132.8">V_BAT</text>
<text x="114.3" y="134.4">5V_modem</text>
<text x="238.6" y="136">D9</text>
<text x="238.8" y="133.4">D8</text>
<text x="238.6" y="138.6">D10</text>
<text x="238.7" y="141.1">D11</text>
<text x="239.9" y="143.6">D12</text>
<text x="194.4" y="149.6">URX_m</text>
<text x="196.4" y="144.7">GND_modem</text>
<text x="238.7" y="146.2">5V</text>
<text x="45.6" y="150.7">GND</text>
<text x="193.3" y="154.6">UTX_m</text>
<text x="111.7" y="159.8">Soft_reset</text>
<text x="249.4" y="156.3">GND</text>
</g>
</svg>
